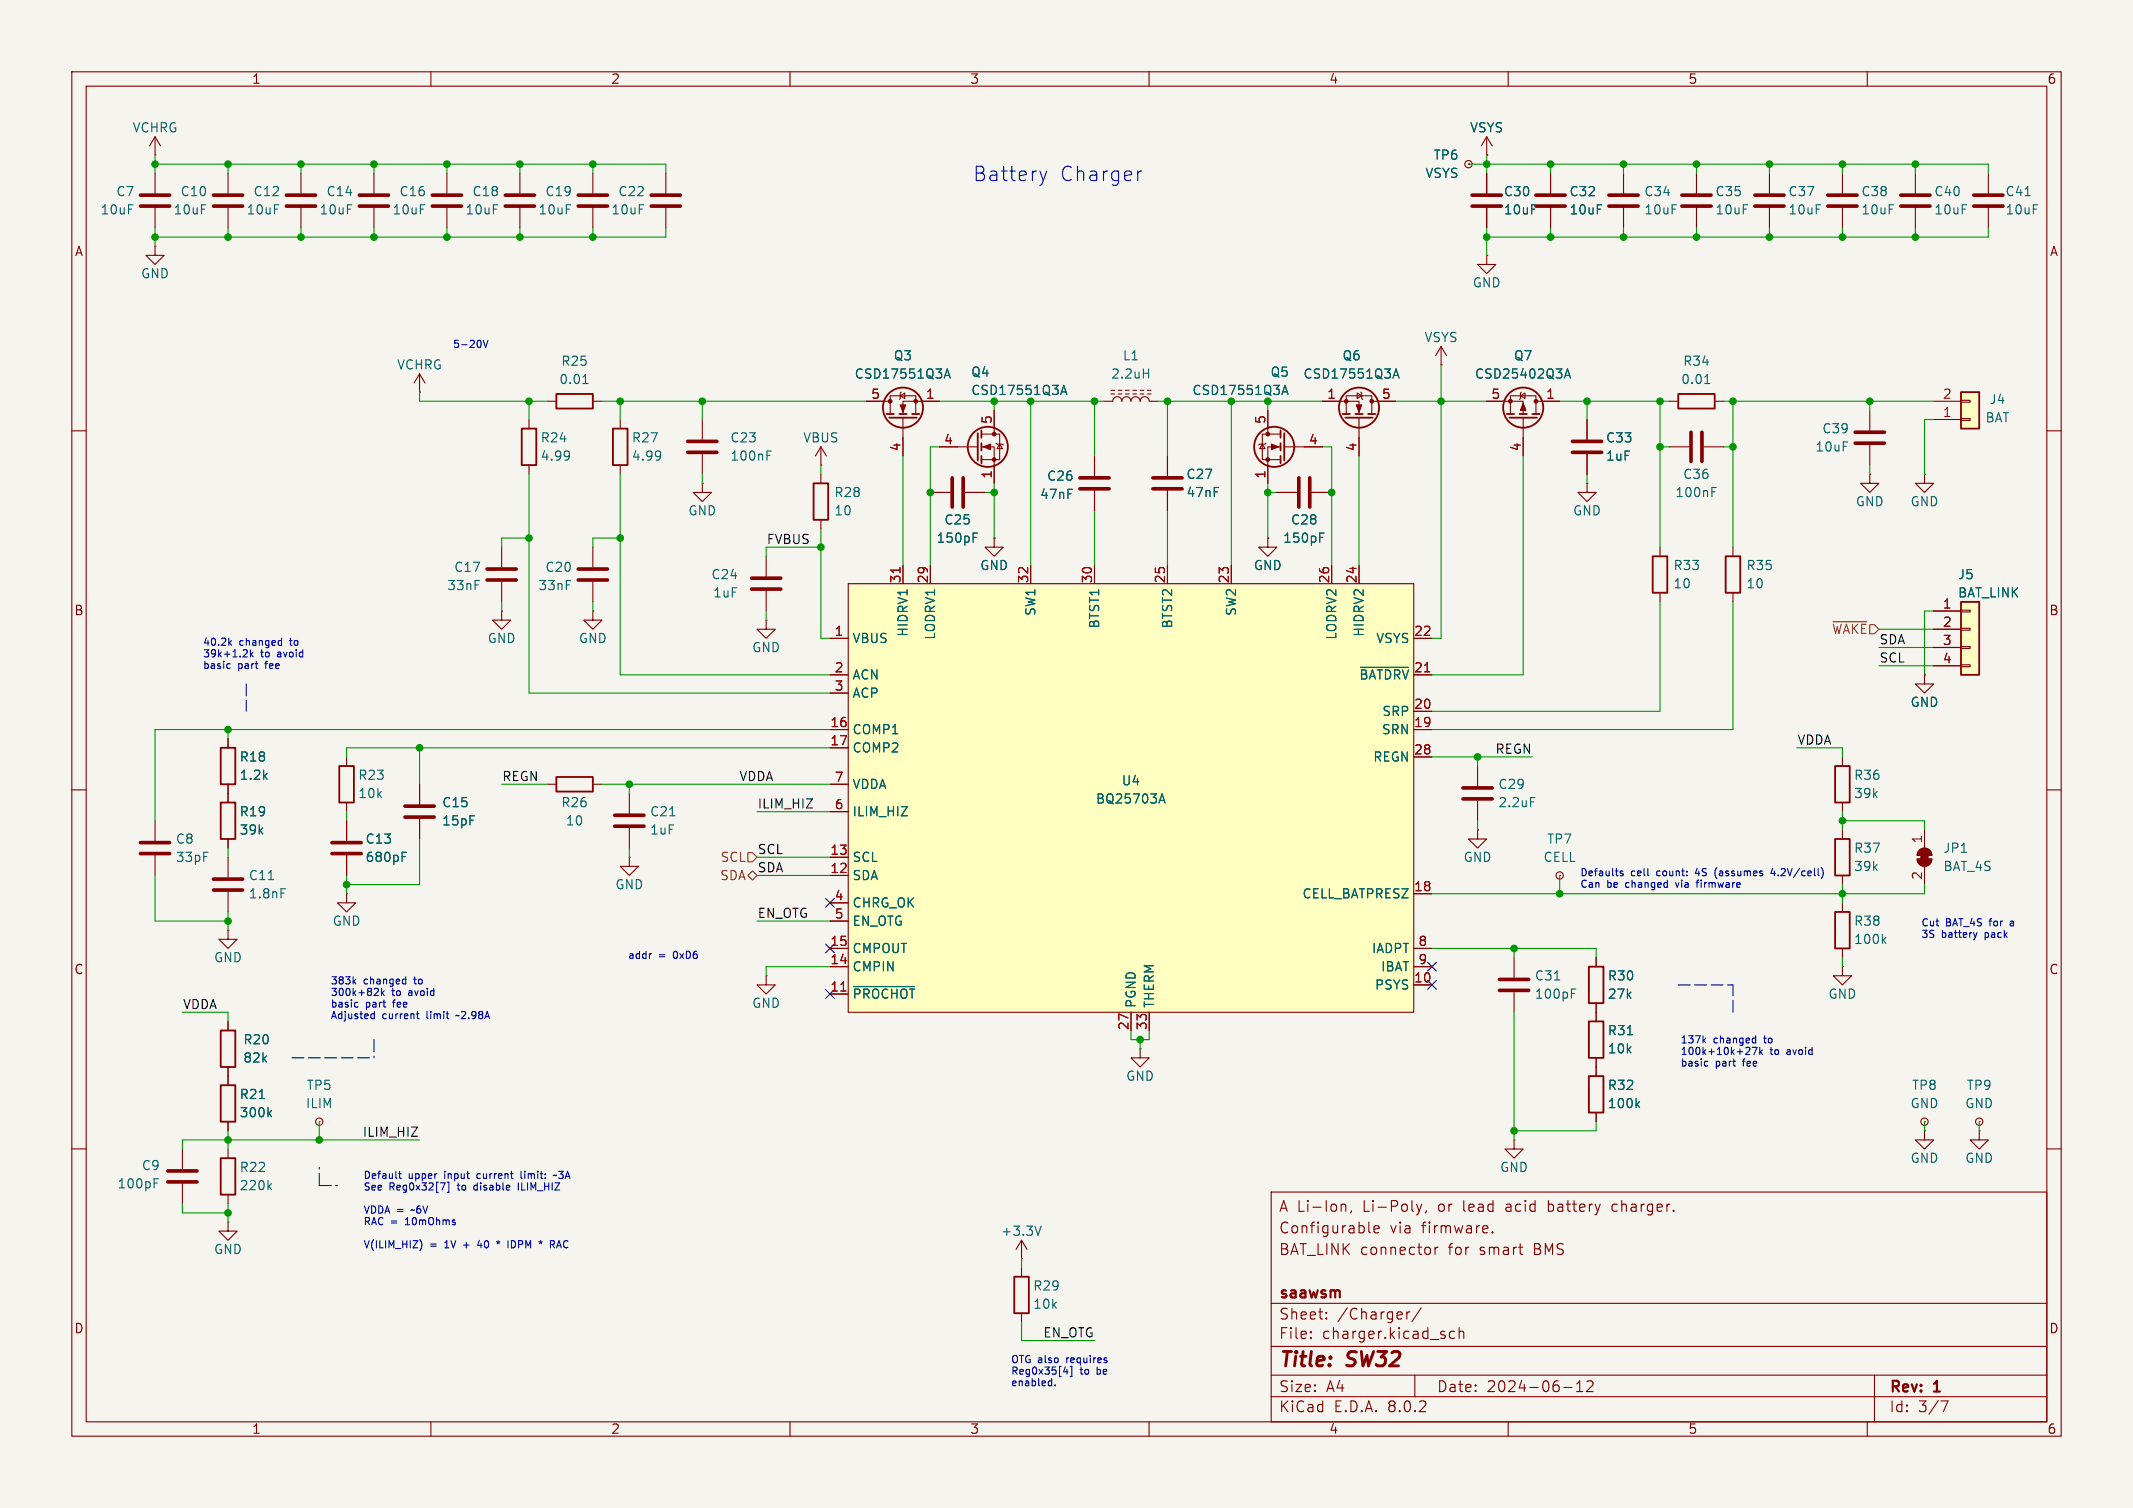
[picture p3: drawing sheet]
<svg xmlns="http://www.w3.org/2000/svg" width="297mm" height="210mm" viewBox="0 0 297 210" stroke-linecap="round" stroke-linejoin="round" font-family="sans-serif">
<path d="M0 0h297v210h-297z" fill="#f5f4ef" stroke="#f5f4ef" stroke-width=".14"/>
<g fill="none" stroke="#840000" stroke-width=".15">
<path d="M10 10h277v190h-277zM12 12h273v186h-273zM60 10v2M110 10v2M160 10v2M210 10v2M260 10v2M72.4 24.1v2.8M72.4 29v2.8M82.5 24.1v2.8M82.5 29v2.8M92.7 24.1v2.8"/>
<path d="M92.7 29v2.8M226.1 24.1v2.8M226.1 29v2.8M246.4 24.1v2.8M246.4 29v2.8M10 60h2M58.4 54.6h.1M58.4 52.1l-.7 1.2M58.4 52.1v2.5M58.4 52.1l.8 1.2M73.7 58.4v1.3M76.2 55.9h1.3"/>
<path d="M82.5 55.9h1.3M138.4 57.2v3.3M153.7 55.9h1.2a.64 .64 0 0 1 .7-.7 .64 .64 0 0 1 .6 .7 .64 .64 0 0 1 .6-.7 .64 .64 0 0 1 .7 .7 .64 .64 0 0 1 .6-.7 .64 .64 0 0 1 .6 .7 .64 .64 0 0 1 .7-.7 .64 .64 0 0 1 .6 .7h1.3M154.7 54.9h.5M154.7 54.4h.5M155.7 54.9h.5M155.7 54.4h.5M156.7 54.9h.5M156.7 54.4h.5M157.7 54.9h.5M157.7 54.4h.5M158.7 54.9h.6"/>
<path d="M158.7 54.4h.6M159.8 54.9h.5M159.8 54.4h.5M285 60h2M69.8 76.2v2.8M73.7 64.8v1.2M106.7 77.5v2.8M114.3 64.8h.1M114.3 62.2l-.8 1.3M114.3 62.2v2.6M114.3 66v1.3M114.3 72.4v1.3"/>
<path d="M114.3 62.2l.8 1.3M129.5 68.6h2.8M130.8 62.2h5.3M134.4 68.6h2.8M136.7 62.2h1.7v5.1M136.7 60.5h2.5v3.5h-2.5M138.4 74.9v1.3h1.3l-1.3 1.3-1.2-1.3h1.2M138.4 74.9h.1M138.7 61.7l.1 .1h.8l.1 .2M139.2 61.8l.4 .7h-.8zM152.4 63.5v2.8M152.4 68.3v2.8"/>
<path d="M162.6 63.5v2.8M162.6 68.3v2.8M176.5 74.9v1.3h1.3l-1.3 1.3-1.2-1.3h1.2M176.5 74.9h.1M177.8 68.6h2.8M182.6 68.6h2.8M69.8 85.1v1.3h1.3l-1.3 1.2-1.2-1.2h1.2M69.8 85.1h.1M69.8 81v2.8M106.7 82.3v2.8M10 110h2M87.6 119.4v1.3h1.3l-1.3 1.2-1.2-1.2h1.2"/>
<path d="M87.6 119.4h.1M285 110h2M210.8 133.4v2.7M210.8 138.2v2.8M222.2 133.4v1.2M222.2 139.7v2.5M10 160h2M222.2 147.3v2.6M222.2 154.9v1.3M275.6 156.2h.1M285 160h2M177 166h108v32h-108z"/>
<path d="M186.8 167.8l.2-.1 .3 .1 .1 .9M188.2 168.6l-.2 .3M190.6 170.2v1.3l.2 .2M191.3 171.2l.7-.1v-.3l-.5-.1-.2 .2 .1 .7 .1 .1 .5-.1M197.2 167.7l.4 1M197.6 168.7l-.1 .4-.3 .1M198 167.7l-.4 1M198.6 168.6l-.1 .3M199.8 173.7v1M200.2 173.7l-.2 .1-.2 .2M207.1 170.8l.1 .3-.7 .1M207.8 171.6h.1l-.1 .1"/>
<path d="M207.8 171.6h-.1l.1 .1M207.8 171.6v.1M224.5 167.8v.2v.6M60 198v2M110 198v2M160 198v2M177 194.5h108M177 191.5h108M177 187.5h108M177 181.5h108M182.5 186.3h.1l-.1 .1M182.5 186.3v.1"/>
<path d="M182.5 185.5v.1M182.5 185.5h.1l-.1 .1M184.7 183.6v.1M184.7 183.6h-.1l.1 .1M184.7 182.8v.1M184.7 182.8h-.1l.1 .1M195.9 182.7v1M196.3 182.7l-.3 .1-.1 .2M197 191.5v3M197.9 182.1l-1.3 2M202.5 185.5l-.4-.1-.3 .3v.4l.2 .2 .1 .1 .4-.1M203.2 185.5a.37 .37 0 0 1 .6 .1v.8"/>
<path d="M203.2 184.9v1.5M210 198v2M217.7 193.2h1.2M219.5 193.8h.9M219.5 192.7l.5-.4v1.5M221 192.4l.2-.1 .5 .1a.41 .41 0 0 1 0 .5l-.8 .9h.9M260 198v2M261 191.5v6.5M270.2 195.1h1l-.6 1.5"/>
<circle cx="275.6" cy="156.2" r=".51"/>
</g>
<g fill="none" stroke="#840000" stroke-width=".25">
<path d="M72.6 59.7h2.1v5.1h-2.1zM77.5 54.9h5v2h-5zM136.7 59.9v1.1M113.3 67.3h2v5.1h-2zM136.1 60.3v3.8M136.7 61.7v1M136.7 63.5v1M221.2 134.6h2.1v5.1h-2.1zM221.2 149.9h2.1v5h-2.1zM221.2 142.2h2.1v5.1h-2.1z"/>
<circle cx="137.5" cy="62.2" r="2.79"/>
</g>
<g fill="none" stroke="#006464" stroke-width=".15">
<path d="M81.2 53.4h.7M81.4 52.3l.1-.2v1.3M147.7 54.9l.4-1.2 .4 1.2M147.8 54.6h.6M159.2 52h.7M159.9 51.4v1.2M79.2 62.9a1.07 1.07 0 0 1-.1 1.1M79.3 63.4l-.1 .1M135.5 74.8h.4M135.5 74.2h.6M183.8 74.8h.4M183.8 74.2h.6"/>
<path d="M216.4 136.5h.8M218.8 138.3h.4M218.8 137.7h.6M226.6 144.1h.7M227.9 153.8l.4 .4M228.3 153.4l-.5 .5"/>
</g>
<g fill="none" stroke="#840000" stroke-width=".51">
<path d="M70.4 28.7h4M70.4 27.2h4M80.5 28.7h4.1M80.5 27.2h4.1M90.7 28.7h4M90.7 27.2h4M224 28.7h4.1M224 27.2h4.1M244.3 28.7h4.1M244.3 27.2h4.1M67.8 79.2h4.1M132.6 66.5v4.1"/>
<path d="M134.1 66.5v4.1M150.4 66.5h4M150.4 68.1h4M160.5 66.5h4.1M160.5 68.1h4.1M180.8 66.5v4.1M182.4 66.5v4.1M67.8 80.8h4.1M104.6 82h4.1M104.6 80.5h4.1M208.8 137.9h4.1M208.8 136.4h4.1"/>
</g>
<g fill="#840000" stroke="#840000" stroke-width=".15">
<path d="M136.9 62.2l1-.4v.8z"/>
<circle cx="138.4" cy="64" r=".25"/>
<circle cx="138.4" cy="60.5" r=".25"/>
</g>
<path d="M273 54.6h2.6v5.1h-2.6z" fill="#ffffc2"/>
<path d="M256.5 24.1v2.8M256.5 29v2.8M232.4 55.9h1.3M238.8 55.9h1.2M269.2 58.4h3.8M269.2 55.9h3.8M273 55.8h1.3v.2h-1.3zM273 58.3h1.3v.2h-1.3zM82.5 76.2v2.8M82.5 81v2.8" fill="none" stroke="#840000" stroke-width=".15"/>
<path d="M233.7 54.9h5.1v2h-5.1zM273 54.6h2.6v5.1h-2.6z" fill="none" stroke="#840000" stroke-width=".25"/>
<path d="M254.5 28.7h4.1M254.5 27.2h4.1M80.5 79.2h4.1M80.5 80.8h4.1" fill="none" stroke="#840000" stroke-width=".51"/>
<path d="M237.4 53.4h.7M237.6 52.3l.1-.2v1.3" fill="none" stroke="#006464" stroke-width=".15"/>
<path d="M118.1 81.3h78.7v59.7h-78.7z" fill="#ffffc2"/>
<g fill="none" stroke="#840000" stroke-width=".15">
<path d="M236.2 24.1v2.8M236.2 29v2.8M266.7 24.1v2.8M266.7 29v2.8M276.9 24.1v2.8M276.9 29v2.8M260.3 57.2v2.7M125.7 78.7v2.6M129.5 78.7v2.6M143.5 78.7v2.6M152.4 78.7v2.6M162.6 78.7v2.6"/>
<path d="M171.4 78.7v2.6M185.4 78.7v2.6M189.2 78.7v2.6M221 67.3v1.3h1.2l-1.2 1.3-1.3-1.3h1.3M221 67.3h.1M231.1 76.2v1.3M241.3 76.2v1.3M260.3 66v1.3h1.3l-1.3 1.3-1.2-1.3h1.2M260.3 66h.1M260.3 62v2.8M268 66v1.3h1.2l-1.2 1.3-1.3-1.3h1.3M268 66h.1"/>
<path d="M115.6 88.9h2.5M115.6 94h2.5M115.6 96.5h2.5M118.1 81.3h78.7v59.7h-78.7zM196.8 88.9h2.6M196.8 94h2.6M196.8 99.1h2.6M231.1 82.6v1.2M241.3 82.6v1.2M115.6 119.4h2.5M115.6 101.6h2.5M115.6 104.1h2.5"/>
<path d="M115.6 113h2.5M115.6 109.2h2.5M196.8 101.6h2.6M196.8 105.4h2.6M205.7 115.6v1.2h1.3l-1.3 1.3-1.2-1.3h1.2M205.7 115.6h.1M205.7 106.7v2.8M205.7 111.5v2.8M106.7 135.9v1.3h1.2l-1.2 1.2-1.3-1.2h1.3M106.7 135.9h.1M115.6 138.4h2.5M115.6 121.9h2.5"/>
<path d="M115.6 134.6h2.5M115.6 132.1h2.5M115.6 125.7h2.5M115.6 128.3h2.5M196.8 137.2h2.6M196.8 134.6h2.6M196.8 132.1h2.6M196.8 124.5h2.6M217.2 121.9h.1M157.5 141v2.5M158.7 146.1v1.2h1.3l-1.3 1.3-1.2-1.3h1.2M158.7 146.1h.1"/>
<path d="M160 141v2.5"/>
<circle cx="217.2" cy="121.9" r=".51"/>
</g>
<path d="M282 27.2h.7M189.4 92.9h6.7M161.4 111.8l.4-1.2 .4 1.2M161.5 111.5h.6M213.1 111.1h.6M118.8 137.4h8.6" fill="none" stroke="#006464" stroke-width=".15"/>
<path d="M125.3 79v.8M117.1 138h.7" fill="none" stroke="#a90000" stroke-width=".15"/>
<path d="M234.2 28.7h4.1M234.2 27.2h4.1M264.7 28.7h4M264.7 27.2h4M274.8 28.7h4.1M274.8 27.2h4.1M258.3 61.7h4.1M258.3 60.2h4.1M203.7 111.3h4.1M203.7 109.7h4.1" fill="none" stroke="#840000" stroke-width=".51"/>
<path d="M230.1 77.5h2.1v5.1h-2.1zM240.3 77.5h2v5.1h-2z" fill="none" stroke="#840000" stroke-width=".25"/>
<path d="M273 83.8h2.6v10.2h-2.6z" fill="#ffffc2"/>
<g fill="none" stroke="#840000" stroke-width=".15">
<path d="M21.6 19.1v2.5M21.6 19.1l-.8 1.2M21.6 19.1l.8 1.2M207 19.1v2.5M207 19.1l-.8 1.2M207 19.1l.8 1.2M21.6 34.3v1.3h1.3l-1.3 1.2-1.3-1.2h1.3M21.6 34.3h.1M21.6 21.6h.1M21.6 24.1v2.8M21.6 29v2.8M31.7 24.1v2.8"/>
<path d="M31.7 29v2.8M41.9 24.1v2.8M41.9 29v2.8M52.1 24.1v2.8M52.1 29v2.8M62.2 24.1v2.8M62.2 29v2.8M204.5 22.9h.1M207 35.6v1.2h1.3l-1.3 1.3-1.3-1.3h1.3M207 35.6h.1M207 21.6h.1M207 24.1v2.8"/>
<path d="M207 29v2.8M215.9 24.1v2.8M215.9 29v2.8M86.4 58.4v1.3M97.8 58.4v2.8M120.6 55.9h3.4M124 57.7v-2.6h3.5v2.6M125.3 55.1l.7-.4v.8zM125.5 54.6l-.2 .1v.8l-.1 .1M125.7 58.2v5.3M130.8 55.9h-5.1v1.8M138.4 57.2v2.5"/>
<path d="M176.5 57.2v3.3M184.1 55.9h5.1v1.8M187.5 57.7v-2.6h3.5v2.6M189 54.7l.6 .4-.6 .4zM189.2 58.2v5.3M189.5 54.6l.1 .1v.8l.1 .1M191 55.9h3.3M200.7 50.8h.1M200.7 48.3l-.8 1.2M200.7 48.3v2.5M200.7 48.3l.7 1.2M207 55.9h5.1v1.8"/>
<path d="M210.3 57.7v-2.6h3.6v2.6M211.7 55.1l.6-.4v.8zM211.8 54.6l-.1 .1v.8l-.1 .1M212.1 58.2v5.3M213.9 55.9h3.3M221 58.4v2.8M86.4 64.8v1.2M97.8 67.3v1.3h1.3l-1.3 1.3-1.3-1.3h1.3M97.8 67.3h.1M97.8 63.2v2.8M125.7 78.7v2.6M129.5 68.6h2.8"/>
<path d="M129.5 78.7v2.6M130.8 62.2h2.5M134.4 68.6h2.8M138.4 74.9h.1M138.4 64.8v2.5M143.5 78.7v2.6M152.4 63.5v2.8M152.4 68.3v2.8M152.4 78.7v2.6M162.6 63.5v2.8M162.6 68.3v2.8M162.6 78.7v2.6"/>
<path d="M171.4 78.7v2.6M175.8 61.8l.3 .7h-.7zM176.3 61.7l-.2 .1h-.7l-.1 .2M176.5 74.9h.1M177.8 68.6h2.8M178.3 62.2h-1.8v5.1M178.3 60.5h-2.5v3.5h2.5M178.8 62.2h5.3M182.6 68.6h2.8M185.4 78.7v2.6M189.2 78.7v2.6M221 63.2v2.8"/>
<path d="M232.4 62.2h2.8M237.2 62.2h2.8M82.5 85.1v1.3h1.3l-1.3 1.2-1.2-1.2h1.2M82.5 85.1h.1M106.7 86.4v1.2h1.2l-1.2 1.3-1.3-1.3h1.3M106.7 86.4h.1M115.6 88.9h2.5M115.6 94h2.5M115.6 96.5h2.5M196.8 88.9h2.6M196.8 94h2.6M196.8 99.1h2.6"/>
<path d="M268 94v1.3h1.2l-1.2 1.2-1.3-1.2h1.3M268 94h.1M269.2 85.1h3.8M269.2 87.6h3.8M269.2 90.2h3.8M269.2 92.7h3.8M273 92.6h1.3v.2h-1.3zM273 90h1.3v.3h-1.3zM273 87.5h1.3v.3h-1.3zM273 85h1.3v.2h-1.3zM21.6 114.3v2.8M21.6 119.1v2.8"/>
<path d="M31.7 102.9v1.2M31.7 109.2v2.6M31.7 116.8v1.3M31.7 119.4v2.8M48.3 105.4v1.3M48.3 111.8v1.2M48.3 114.3v2.8M48.3 119.1v2.8M58.4 109.2v2.8M58.4 114v2.8M76.2 109.2h1.3M82.5 109.2h1.3"/>
<path d="M87.6 110.5v2.8M87.6 115.3v2.8M115.6 109.2h2.5M115.6 119.4h2.5M115.6 101.6h2.5M115.6 104.1h2.5M115.6 113h2.5M196.8 101.6h2.6M196.8 105.4h2.6M256.5 105.4v1.3M256.5 111.8v1.2M256.5 115.6v1.2"/>
<path d="M267 119.6h2a1.02 1.02 0 0 1-1 1 1.02 1.02 0 0 1-1-1zM267.2 118.4a1.02 1.02 0 0 1 1.2-.2 1.02 1.02 0 0 1 .6 .9h-2v-.4zM268 115.6v2.5M31.7 129.5v1.3h1.3l-1.3 1.3-1.2-1.3h1.2M31.7 129.5h.1M31.7 124.2v2.8M48.3 124.5v1.2h1.2l-1.2 1.3-1.3-1.3h1.3M48.3 124.5h.1M115.6 138.4h2.5M115.6 121.9h2.5M115.6 134.6h2.5M115.6 132.1h2.5"/>
<path d="M115.6 125.7h2.5M115.6 128.3h2.5M196.8 137.2h2.6M196.8 134.6h2.6M196.8 132.1h2.6M196.8 124.5h2.6M222.2 133.4v1.2M222.2 139.7v2.5M256.5 134.6v1.3h1.3l-1.3 1.3-1.2-1.3h1.2M256.5 134.6h.1M256.5 121.9v1.3M256.5 125.7v1.3"/>
<path d="M256.5 132.1v1.3M268 120.7v2.5M31.7 142.2v1.3M31.7 148.6v2.5M31.7 156.2v1.3M44.4 156.2h.1M157.5 141v2.5M160 141v2.5M210.8 158.8v1.2h1.3l-1.3 1.3-1.3-1.3h1.3M210.8 158.8h.1M222.2 147.3v2.6M222.2 154.9v1.3"/>
<path d="M268 156.2h.1M268 157.5v1.3h1.2l-1.2 1.2-1.3-1.2h1.3M268 157.5h.1M275.6 157.5v1.3h1.3l-1.3 1.2-1.3-1.2h1.3M275.6 157.5h.1M25.4 160v2.8M25.4 164.8v2.8M31.7 170.2v1.3h1.3l-1.3 1.2-1.2-1.2h1.2M31.7 170.2h.1M31.7 160v1.3M31.7 166.4v1.2M142.2 175.3h.1"/>
<path d="M142.2 172.7v2.6M142.2 176.5v1.3M142.2 172.7l-.7 1.3M142.2 172.7l.8 1.3M142.2 182.9v1.3"/>
<circle cx="204.5" cy="22.9" r=".51"/>
<circle cx="44.5" cy="156.2" r=".51"/>
<circle cx="268" cy="156.2" r=".51"/>
</g>
<g fill="none" stroke="#840000" stroke-width=".25">
<path d="M85.3 59.7h2.1v5.1h-2.1zM123.4 57.7h1.1M123.8 58.2h3.8M125.2 57.7h1M127 57.7h1M178.3 59.9v1.1M186.9 57.7h1.1M187.3 58.2h3.8M188.7 57.7h1M190.5 57.7h1M209.8 57.7h1M210.2 58.2h3.8"/>
<path d="M211.6 57.7h1M213.4 57.7h1M178.3 61.7v1M178.3 63.5v1M178.8 60.3v3.8M273 83.8h2.6v10.2h-2.6zM30.7 104.1h2.1v5.1h-2.1zM30.7 111.8h2.1v5h-2.1zM47.2 106.7h2.1v5.1h-2.1zM77.5 108.2h5v2h-5zM255.5 106.7h2.1v5.1h-2.1zM255.5 116.8h2.1v5.1h-2.1z"/>
<path d="M255.5 127h2.1v5.1h-2.1zM30.7 151.1h2.1v5.1h-2.1zM30.7 143.5h2.1v5.1h-2.1zM30.7 161.3h2.1v5.1h-2.1zM141.2 177.8h2.1v5.1h-2.1z"/>
<circle cx="125.7" cy="56.8" r="2.79"/>
<circle cx="189.2" cy="56.8" r="2.79"/>
<circle cx="212.1" cy="56.8" r="2.79"/>
<circle cx="177.4" cy="62.2" r="2.79"/>
</g>
<g fill="none" stroke="#840000" stroke-width=".51">
<path d="M19.6 28.7h4M19.6 27.2h4M29.7 28.7h4.1M29.7 27.2h4.1M39.9 28.7h4M39.9 27.2h4M50 28.7h4.1M50 27.2h4.1M60.2 28.7h4.1M60.2 27.2h4.1M205 28.7h4M205 27.2h4"/>
<path d="M213.9 28.7h4M213.9 27.2h4M95.8 63h4M95.8 61.5h4M218.9 63h4.1M218.9 61.5h4.1M235.5 60.2v4.1M237 60.2v4.1M19.6 118.9h4M19.6 117.3h4M46.2 118.9h4.1M46.2 117.3h4.1"/>
<path d="M56.4 113.8h4.1M56.4 112.3h4.1M85.6 115.1h4.1M85.6 113.5h4.1M29.7 124h4.1M29.7 122.4h4.1M23.4 164.6h4M23.4 163.1h4"/>
</g>
<g fill="none" stroke="#006464" stroke-width=".15">
<path d="M131.5 52.6l.4-1.2 .4 1.2M131.6 52.3h.6M147.7 54.9l.4-1.2 .4 1.2M147.8 54.6h.6M178.5 54.9l.4-1.2 .4 1.2M178.6 54.6h.6M194 52.6l.4-1.2 .4 1.2M194.1 52.3h.6M217.8 52.6l.5-1.2 .4 1.2M218 52.3h.6M91.9 62.9a1.07 1.07 0 0 1-.1 1.1M92 63.4l-.1 .1"/>
<path d="M106.8 63.4h.4M106.8 62.8h.6M135.5 74.8h.4M135.5 74.2h.6M183.8 74.8h.4M183.8 74.2h.6M238.4 68.5h.4M238.4 67.9h.6M189.4 92.9h6.7M56 119.3h.4M56 118.7h.6M93.3 113.6h.7"/>
<path d="M161.4 111.8l.4-1.2 .4 1.2M161.5 111.5h.6M37.4 122.5h.7M39.1 123.8h.6M118.8 137.4h8.6M262.2 130.9l.4 .5M262.6 130.5l-.5 .5M36.1 153h.7M37.4 155l.4 .5M37.8 154.7l-.5 .5M226.6 144.1h.7M227.9 153.8l.4 .4"/>
<path d="M228.3 153.4l-.5 .5M21.5 164.8h.4M21.5 164.2h.6M37.4 165.2l.4 .5M37.8 164.8l-.5 .5M145 170.8l-.5 1.2"/>
</g>
<g fill="#840000" stroke="#840000" stroke-width=".15">
<path d="M125.3 56.4h.8l-.4 1z"/>
<path d="M267.5 118.9h1v1h-1z"/>
<path d="M267.2 118.4a1.02 1.02 0 0 1 1.2-.2 1.02 1.02 0 0 1 .6 .9h-2v-.4z"/>
<path d="M267 119.6h2a1.02 1.02 0 0 1-1 1 1.02 1.02 0 0 1-1-1z"/>
<path d="M212.1 56.1l.4 1.1h-.8z"/>
<path d="M188.8 56.4h.8l-.4 1z"/>
<path d="M177 61.8l1.1 .4-1.1 .4z"/>
<circle cx="127.5" cy="55.9" r=".25"/>
<circle cx="124" cy="55.9" r=".25"/>
<circle cx="210.3" cy="55.9" r=".25"/>
<circle cx="213.9" cy="55.9" r=".25"/>
<circle cx="187.5" cy="55.9" r=".25"/>
<circle cx="191" cy="55.9" r=".25"/>
<circle cx="176.5" cy="64" r=".25"/>
<circle cx="176.5" cy="60.5" r=".25"/>
</g>
<path d="M255.2 86.6h4.7M104.1 118.7h.7l.6 .7-.6 .6h-.7zM104.1 121.9l.7-.6 .6 .6-.6 .7z" fill="none" stroke="#725600" stroke-width=".15"/>
<g fill="none" stroke="#0000c2" stroke-width=".15">
<path d="M144.8 23.8l.5 1.4M145.3 25.2l-.2 .4M145.7 23.8l-.4 1.4M159 23.8l-.4 .1M67.3 47.4l.3 1 .3-1M31.8 92.4l.3 .1M32 89.5l.2 .4M32.1 93l-.3 .1M32.2 89.2l-.3 .4M34.4 90.8l-.6 .7h.6M34.9 90.5v1M35 91.1l.2 .4"/>
<path d="M35.2 90.8l-.3 .4M39.1 89.2l.1 .1M39.2 88.9v1M39.2 89.8l-.1 .1M49.3 136.6l.3 .4M49.6 136.4l-.4 .3M49.6 139.6h.2M52.7 137.9l-.6 .7h.6M53.1 137.6v1M53.2 138.3l.3 .3M53.5 138l-.4 .4M56.4 136.4h.1"/>
<path d="M56.5 136v1M56.5 137h-.1M90.6 132.8h.1M226 121.3h-.3l-.1 .1v.2l.4 .1v.2h-.4M233.3 122.9l.2 .7M236.2 122.9h.3M236.3 120.9l-.2 .7h.6M236.4 122.6l-.1 .1v.9M239.1 120.8a1.16 1.16 0 0 0-.1 1.5M246.8 120.9l-.2 .7h.6M247.1 121.3v.7M253.8 121.1l.1 .4-.1 .6"/>
<path d="M275.3 129.9l-.3 .6M279.9 128.6v.3M49.8 140.2h-.2M51.7 141.8h.4M51.7 141.2h.4M52.1 140.9v1M58 141.2h.4M58.1 140.9v.8l.3 .2M63.5 141.5l.1-.1 .2 .1M237.2 144.9l.3 .3M237.5 144.6l-.4 .4M237.5 147.8h.3"/>
<path d="M237.8 148.4l-.3 .1M243.7 146.1l-.7 .8h.7M244 145.9h.7l-.5 1M244.4 144.6h.1M244.5 144.2v1M244.5 145.2h-.1M245 145.9v1M245.1 146.5l.3 .4M245.4 146.2l-.4 .4M55.5 163.5h.4M55.6 163.1v.9l.3 .1M58.5 172.7a1.18 1.18 0 0 1 0 1.4"/>
<path d="M61.3 164.7h.7l-.4 1M62.5 164.6v1.5h-.2M64.6 173.4h.7M66 165.2v.4M66.5 163.5l-.1 .1 .1 .5M66.7 172.7l-.2 .7h.6M69.1 172.9l.3 .1M69.4 172.8v.2M69.4 173l-.2 .2M69.4 173l.1 .2M69.6 172.9l-.2 .1M71.6 172.8h-.4v1l.4-.1"/>
<path d="M72.2 164.7v1M72.6 163.1v.9l.1 .1M77.5 163.6l-.5 .1M77.5 173.8l.3-1 .4 1M77.6 173.5h.5M146.4 192v1M146.4 192.9l-.1 .1M146.9 192.9v.1M147.8 190.3h-.3v1.4M148.3 190.3l-.2 .7h.6M148.6 190.7v.7M149.2 190.3v1.4h-.2"/>
</g>
<path d="M34.3 95.3v3.8M233.7 137.2h7.6M40.6 147.3h11.5M52.1 144.8v2.5M241.3 141v-3.8M44.4 165.1h2.6M44.4 165.1v-2.5" fill="none" stroke="#0000c2" stroke-width=".15" stroke-dasharray="1.7 .6"/>
<g fill="none" stroke="#009600" stroke-width=".15">
<path d="M21.6 22.9h71.1v1.2M21.6 21.6v2.5M21.6 31.8v2.5M31.7 22.9v1.2M31.7 31.8v1.2M41.9 22.9v1.2M41.9 31.8v1.2M52.1 22.9v1.2M52.1 31.8v1.2M62.2 22.9v1.2M62.2 31.8v1.2M72.4 22.9v1.2"/>
<path d="M72.4 31.8v1.2M82.5 22.9v1.2M82.5 31.8v1.2M92.7 31.8v1.2h-71.1M204.5 22.9h72.4v1.2M207 21.6v2.5M207 31.8v3.8M215.9 22.9v1.2M215.9 31.8v1.2M226.1 22.9v1.2M226.1 31.8v1.2M236.2 22.9v1.2"/>
<path d="M236.2 31.8v1.2M246.4 22.9v1.2M246.4 31.8v1.2M256.5 22.9v1.2M256.5 31.8v1.2M266.7 22.9v1.2M266.7 31.8v1.2M276.9 31.8v1.2h-69.9M58.4 54.6v1.3h17.8M73.7 55.9v2.5M83.8 55.9h36.8M86.4 55.9v2.5"/>
<path d="M97.8 55.9v2.5M130.8 55.9h22.9M138.4 55.9v1.3M143.5 55.9v22.8M152.4 55.9v7.6M161.3 55.9h22.8M162.6 55.9v7.6M171.4 55.9v22.8M176.5 55.9v1.3M194.3 55.9h12.7M200.7 50.8v38.1h-1.3M217.2 55.9h15.2"/>
<path d="M221 55.9v2.5M231.1 55.9v20.3M240 55.9h29.2M241.3 55.9v20.3M260.3 55.9v1.3M269.2 58.4h-1.2v7.6M73.7 66v30.5h41.9M73.7 74.9h-3.9v1.3M86.4 66v28h29.2M86.4 74.9h-3.9v1.3M97.8 66v1.3M114.3 76.2h-7.6v1.3"/>
<path d="M114.3 64.8v1.2M114.3 73.7v15.2h1.3M125.7 63.5v15.2M130.8 62.2h-1.3v16.5M137.2 68.6h1.2M138.4 67.3v7.6M152.4 71.1v7.6M162.6 71.1v7.6M176.5 68.6h1.3M176.5 67.3v7.6M184.1 62.2h1.3v16.5M189.2 63.5v15.2"/>
<path d="M212.1 63.5v30.5h-12.7M221 66v1.3M231.1 62.2h1.3M240 62.2h1.3M260.3 64.8v1.2M69.8 83.8v1.3M82.5 83.8v1.3M106.7 85.1v1.3M231.1 83.8v15.3h-31.7M241.3 83.8v17.8h-41.9M261.6 87.6h7.6M261.6 90.2h7.6"/>
<path d="M261.6 92.7h7.6M269.2 85.1h-1.2v8.9M31.7 101.6v1.3M31.7 118.1v1.3M48.3 113v1.3M58.4 104.1v5.1M58.4 116.8v6.4h-10.1M69.8 109.2h6.4M83.8 109.2h31.8M87.6 109.2v1.3M87.6 118.1v1.3M105.4 113h10.2"/>
<path d="M105.4 119.4h10.2M115.6 101.6h-94v12.7M115.6 104.1h-67.3v1.3M199.4 105.4h14M205.7 105.4v1.3M205.7 114.3v1.3M250.2 104.1h6.3v1.3M256.5 113v2.6M256.5 114.3h11.5v1.3M21.6 121.9v6.4h10.1M31.7 127v2.5M48.3 121.9v2.6"/>
<path d="M105.4 121.9h10.2M105.4 128.3h10.2M115.6 134.6h-8.9v1.3M199.4 132.1h22.8v1.3M210.8 132.1v1.3M217.2 121.9v2.6M256.5 123.2v2.5M256.5 133.4v1.2M268 123.2v1.3h-68.6M25.4 141h6.3v1.2M31.7 157.5v2.5M44.4 156.2v2.6"/>
<path d="M58.4 158.8h-33v1.2M157.5 143.5v1.3h2.5v-1.3M158.7 144.8v1.3M210.8 141v17.8M222.2 156.2v1.3h-11.4M268 156.2v1.3M275.6 156.2v1.3M25.4 167.6v1.3h6.3M31.7 167.6v2.6M142.2 175.3v1.2M142.2 184.2v2.5h10.2"/>
</g>
<path d="M115 125.1l1.2 1.2M115 137.8l1.2 1.2M115 131.5l1.2 1.2M116.2 125.1l-1.2 1.2M116.2 137.8l-1.2 1.2M116.2 131.5l-1.2 1.2M198.8 136.6l1.2 1.2M198.8 134l1.2 1.2M200 136.6l-1.2 1.2M200 134l-1.2 1.2" fill="none" stroke="#000084" stroke-width=".15"/>
<path d="M125.3 79v.8M117.1 138h.7" fill="none" stroke="#a90000" stroke-width=".15"/>
<g fill="#009600" stroke="#009600" stroke-width=".15">
<circle cx="129.5" cy="68.6" r=".46"/>
<circle cx="87.6" cy="109.2" r=".46"/>
<circle cx="114.3" cy="76.2" r=".46"/>
<circle cx="41.9" cy="33" r=".46"/>
<circle cx="31.7" cy="33" r=".46"/>
<circle cx="21.6" cy="22.9" r=".46"/>
<circle cx="31.7" cy="22.9" r=".46"/>
<circle cx="62.2" cy="22.9" r=".46"/>
<circle cx="72.4" cy="22.9" r=".46"/>
<circle cx="21.6" cy="33" r=".46"/>
<circle cx="52.1" cy="33" r=".46"/>
<circle cx="52.1" cy="22.9" r=".46"/>
<circle cx="41.9" cy="22.9" r=".46"/>
<circle cx="58.4" cy="104.1" r=".46"/>
<circle cx="31.7" cy="101.6" r=".46"/>
<circle cx="62.2" cy="33" r=".46"/>
<circle cx="72.4" cy="33" r=".46"/>
<circle cx="82.5" cy="33" r=".46"/>
<circle cx="86.4" cy="55.9" r=".46"/>
<circle cx="73.7" cy="55.9" r=".46"/>
<circle cx="86.4" cy="74.9" r=".46"/>
<circle cx="73.7" cy="74.9" r=".46"/>
<circle cx="31.7" cy="158.8" r=".46"/>
<circle cx="44.4" cy="158.8" r=".46"/>
<circle cx="31.7" cy="168.9" r=".46"/>
<circle cx="31.7" cy="128.3" r=".46"/>
<circle cx="48.3" cy="123.2" r=".46"/>
<circle cx="82.5" cy="22.9" r=".46"/>
<circle cx="152.4" cy="55.9" r=".46"/>
<circle cx="143.5" cy="55.9" r=".46"/>
<circle cx="138.4" cy="55.9" r=".46"/>
<circle cx="97.8" cy="55.9" r=".46"/>
<circle cx="138.4" cy="68.6" r=".46"/>
<circle cx="231.1" cy="55.9" r=".46"/>
<circle cx="226.1" cy="33" r=".46"/>
<circle cx="221" cy="55.9" r=".46"/>
<circle cx="226.1" cy="22.9" r=".46"/>
<circle cx="236.2" cy="22.9" r=".46"/>
<circle cx="236.2" cy="33" r=".46"/>
<circle cx="256.5" cy="22.9" r=".46"/>
<circle cx="256.5" cy="33" r=".46"/>
<circle cx="266.7" cy="33" r=".46"/>
<circle cx="241.3" cy="55.9" r=".46"/>
<circle cx="246.4" cy="33" r=".46"/>
<circle cx="266.7" cy="22.9" r=".46"/>
<circle cx="246.4" cy="22.9" r=".46"/>
<circle cx="241.3" cy="62.2" r=".46"/>
<circle cx="205.7" cy="105.4" r=".46"/>
<circle cx="260.3" cy="55.9" r=".46"/>
<circle cx="200.7" cy="55.9" r=".46"/>
<circle cx="231.1" cy="62.2" r=".46"/>
<circle cx="207" cy="33" r=".46"/>
<circle cx="215.9" cy="22.9" r=".46"/>
<circle cx="176.5" cy="55.9" r=".46"/>
<circle cx="171.4" cy="55.9" r=".46"/>
<circle cx="162.6" cy="55.9" r=".46"/>
<circle cx="207" cy="22.9" r=".46"/>
<circle cx="215.9" cy="33" r=".46"/>
<circle cx="256.5" cy="114.3" r=".46"/>
<circle cx="210.8" cy="157.5" r=".46"/>
<circle cx="256.5" cy="124.5" r=".46"/>
<circle cx="217.2" cy="124.5" r=".46"/>
<circle cx="185.4" cy="68.6" r=".46"/>
<circle cx="176.5" cy="68.6" r=".46"/>
<circle cx="158.7" cy="144.8" r=".46"/>
<circle cx="210.8" cy="132.1" r=".46"/>
</g>
<g font-size="2.8" fill="#0000c2">
<text x="135.4" y="25.4">Battery</text>
<text x="147.6" y="25.4">Charger</text>
</g>
<g font-size="2.8" fill="#840000">
<text x="178" y="190.9">Title:</text>
<text x="187.7" y="190.9">SW32</text>
</g>
<g font-size="2.1" fill="#840000">
<text x="178" y="172">Configurable</text>
<text x="178" y="169">A Li-Ion,</text>
<text x="189.8" y="169">Li-Poly,</text>
<text x="193.5" y="172">via</text>
<text x="198" y="172">firmware.</text>
<text x="200.4" y="169">or</text>
<text x="204" y="169">lead</text>
<text x="210.1" y="169">acid</text>
<text x="216.1" y="169">battery</text>
<text x="225.2" y="169">charger.</text>
<text x="178" y="175">BAT_LINK</text>
<text x="189.4" y="175">connector</text>
<text x="201.7" y="175">for</text>
<text x="206.2" y="175">smart</text>
<text x="213.8" y="175">BMS</text>
<text x="178" y="184">Sheet:</text>
<text x="178" y="181.2">saawsm</text>
<text x="186.2" y="184">/Charger/</text>
<text x="178" y="186.7">File:</text>
<text x="184.1" y="186.7">charger.kicad_sch</text>
<text x="178" y="196.9">KiCad</text>
<text x="178" y="194.1">Size:</text>
<text x="184.7" y="194.1">A4</text>
<text x="185.7" y="196.9">E.D.A.</text>
<text x="193.3" y="196.9">8.0.2</text>
<text x="200" y="194.1">Date:</text>
<text x="207" y="194.1">2024-06-12</text>
<text x="263" y="194.3">Rev:</text>
<text x="263" y="196.9">Id:</text>
<text x="267.1" y="196.9">3/7</text>
<text x="269.4" y="194.3">1</text>
</g>
<g font-size="1.8" fill="#840000">
<text x="35" y="11.9">1</text>
<text x="85" y="11.9">2</text>
<text x="135" y="11.9">3</text>
<text x="185" y="11.9">4</text>
<text x="235" y="11.9">5</text>
<text x="285" y="11.9">6</text>
<text x="10.3" y="35.9">A</text>
<text x="285.3" y="35.9">A</text>
<text x="10.3" y="85.9">B</text>
<text x="285.3" y="85.9">B</text>
<text x="10.3" y="135.9">C</text>
<text x="285.3" y="135.9">C</text>
<text x="10.3" y="185.9">D</text>
<text x="285.3" y="185.9">D</text>
<text x="35" y="199.9">1</text>
<text x="85" y="199.9">2</text>
<text x="135" y="199.9">3</text>
<text x="185" y="199.9">4</text>
<text x="235" y="199.9">5</text>
<text x="285" y="199.9">6</text>
</g>
<g font-size="1.8" fill="#006464">
<text x="18.4" y="18.6">VCHRG</text>
<text x="199.5" y="22.5">TP6</text>
<text x="204.6" y="18.6">VSYS</text>
<text x="16.1" y="27.5">C7</text>
<text x="25.1" y="27.5">C10</text>
<text x="35.2" y="27.5">C12</text>
<text x="45.4" y="27.5">C14</text>
<text x="55.5" y="27.5">C16</text>
<text x="65.7" y="27.5">C18</text>
<text x="75.9" y="27.5">C19</text>
<text x="86" y="27.5">C22</text>
<text x="198.4" y="25">VSYS</text>
<text x="209.3" y="27.5">C30</text>
<text x="218.4" y="27.5">C32</text>
<text x="228.9" y="27.5">C34</text>
<text x="238.8" y="27.5">C35</text>
<text x="248.9" y="27.5">C37</text>
<text x="259.1" y="27.5">C38</text>
<text x="269.3" y="27.5">C40</text>
<text x="279.2" y="27.5">C41</text>
<text x="13.9" y="30.1">10uF</text>
<text x="24.1" y="30.1">10uF</text>
<text x="34.2" y="30.1">10uF</text>
<text x="44.4" y="30.1">10uF</text>
<text x="54.6" y="30.1">10uF</text>
<text x="64.7" y="30.1">10uF</text>
<text x="74.9" y="30.1">10uF</text>
<text x="85" y="30.1">10uF</text>
<text x="209.3" y="30.1">10uF</text>
<text x="218.4" y="30.1">10uF</text>
<text x="228.9" y="30.1">10uF</text>
<text x="238.8" y="30.1">10uF</text>
<text x="248.9" y="30.1">10uF</text>
<text x="259.1" y="30.1">10uF</text>
<text x="269.3" y="30.1">10uF</text>
<text x="279.2" y="30.1">10uF</text>
<text x="19.6" y="39">GND</text>
<text x="205" y="40.2">GND</text>
<text x="198.3" y="47.9">VSYS</text>
<text x="55.2" y="51.7">VCHRG</text>
<text x="77.8" y="53.7">0.01</text>
<text x="78.1" y="51.2">R25</text>
<text x="118.9" y="52.9">CSD17551Q3A</text>
<text x="124.4" y="50.4">Q3</text>
<text x="135.1" y="52.7">Q4</text>
<text x="154.6" y="52.9">2.2uH</text>
<text x="156.3" y="50.4">L1</text>
<text x="176.8" y="52.7">Q5</text>
<text x="181.4" y="52.9">CSD17551Q3A</text>
<text x="186.8" y="50.4">Q6</text>
<text x="205.3" y="52.9">CSD25402Q3A</text>
<text x="210.7" y="50.4">Q7</text>
<text x="234" y="53.7">0.01</text>
<text x="234.3" y="51.2">R34</text>
<text x="135.1" y="55.2">CSD17551Q3A</text>
<text x="165.9" y="55.2">CSD17551Q3A</text>
<text x="276.4" y="59">BAT</text>
<text x="276.9" y="56.5">J4</text>
<text x="75.2" y="64.4">4.99</text>
<text x="75.2" y="61.8">R24</text>
<text x="87.9" y="64.4">4.99</text>
<text x="87.9" y="61.8">R27</text>
<text x="101.6" y="64.4">100nF</text>
<text x="101.6" y="61.8">C23</text>
<text x="111.7" y="61.8">VBUS</text>
<text x="223.5" y="64.4">1uF</text>
<text x="223.5" y="61.8">C33</text>
<text x="252.7" y="63.1">10uF</text>
<text x="253.7" y="60.6">C39</text>
<text x="95.8" y="72">GND</text>
<text x="116.1" y="69.4">R28</text>
<text x="116.1" y="72">10</text>
<text x="144.7" y="69.7">47nF</text>
<text x="145.7" y="67.2">C26</text>
<text x="165.1" y="66.9">C27</text>
<text x="165.1" y="69.4">47nF</text>
<text x="218.9" y="72">GND</text>
<text x="233.2" y="69.4">100nF</text>
<text x="234.3" y="66.9">C36</text>
<text x="258.3" y="70.7">GND</text>
<text x="265.9" y="70.7">GND</text>
<text x="130.3" y="75.8">150pF</text>
<text x="131.4" y="73.3">C25</text>
<text x="178.6" y="75.8">150pF</text>
<text x="179.7" y="73.3">C28</text>
<text x="62.2" y="82.4">33nF</text>
<text x="63.2" y="79.9">C17</text>
<text x="74.9" y="82.4">33nF</text>
<text x="75.9" y="79.9">C20</text>
<text x="99" y="80.9">C24</text>
<text x="99.2" y="83.4">1uF</text>
<text x="136.4" y="79.6">GND</text>
<text x="174.5" y="79.6">GND</text>
<text x="232.9" y="79.6">R33</text>
<text x="232.9" y="82.1">10</text>
<text x="243.1" y="79.6">R35</text>
<text x="243.1" y="82.1">10</text>
<text x="272.6" y="80.9">J5</text>
<text x="272.6" y="83.4">BAT_LINK</text>
<text x="67.8" y="89.8">GND</text>
<text x="80.5" y="89.8">GND</text>
<text x="118.6" y="89.8">VBUS</text>
<text x="126.6" y="88.8" transform="rotate(-90 126.6 88.8)">HIDRV1</text>
<text x="130.4" y="89.2" transform="rotate(-90 130.4 89.2)">LODRV1</text>
<text x="144.4" y="85.9" transform="rotate(-90 144.4 85.9)">SW1</text>
<text x="153.3" y="87.6" transform="rotate(-90 153.3 87.6)">BTST1</text>
<text x="163.4" y="87.6" transform="rotate(-90 163.4 87.6)">BTST2</text>
<text x="172.3" y="85.9" transform="rotate(-90 172.3 85.9)">SW2</text>
<text x="186.3" y="89.2" transform="rotate(-90 186.3 89.2)">LODRV2</text>
<text x="190.1" y="88.8" transform="rotate(-90 190.1 88.8)">HIDRV2</text>
<text x="191.5" y="89.8">VSYS</text>
<text x="104.6" y="91">GND</text>
<text x="118.6" y="94.8">ACN</text>
<text x="118.6" y="97.4">ACP</text>
<text x="192.4" y="99.9">SRP</text>
<text x="265.9" y="98.7">GND</text>
<text x="33.3" y="106.3">R18</text>
<text x="118.6" y="102.5">COMP1</text>
<text x="118.6" y="105">COMP2</text>
<text x="191.1" y="106.3">REGN</text>
<text x="192.3" y="102.5">SRN</text>
<text x="33.3" y="108.8">1.2k</text>
<text x="33.3" y="113.9">R19</text>
<text x="49.8" y="111.4">10k</text>
<text x="49.8" y="108.8">R23</text>
<text x="61.5" y="112.6">C15</text>
<text x="78.1" y="112.6">R26</text>
<text x="90.4" y="113.9">C21</text>
<text x="118.6" y="113.9">ILIM_HIZ</text>
<text x="118.6" y="110.1">VDDA</text>
<text x="152.5" y="112.1">BQ25703A</text>
<text x="156.1" y="109.6">U4</text>
<text x="208.5" y="110.1">C29</text>
<text x="208.5" y="112.6">2.2uF</text>
<text x="258.1" y="108.8">R36</text>
<text x="258.1" y="111.4">39k</text>
<text x="24.4" y="117.7">C8</text>
<text x="33.3" y="116.4">39k</text>
<text x="50.8" y="117.7">C13</text>
<text x="61.5" y="115.2">15pF</text>
<text x="78.7" y="115.2">10</text>
<text x="90.4" y="116.4">1uF</text>
<text x="215.3" y="117.7">TP7</text>
<text x="258.1" y="119">R37</text>
<text x="270.5" y="119">JP1</text>
<text x="24.4" y="120.2">33pF</text>
<text x="34.6" y="122.8">C11</text>
<text x="34.6" y="125.3">1.8nF</text>
<text x="50.8" y="120.2">680pF</text>
<text x="85.6" y="124.1">GND</text>
<text x="118.6" y="122.8">SDA</text>
<text x="118.6" y="120.2">SCL</text>
<text x="181.3" y="125.3">CELL_BATPRESZ</text>
<text x="203.7" y="120.2">GND</text>
<text x="214.8" y="120.2">CELL</text>
<text x="258.1" y="121.5">39k</text>
<text x="270.5" y="121.5">BAT_4S</text>
<text x="46.2" y="129.1">GND</text>
<text x="118.6" y="126.6">CHRG_OK</text>
<text x="118.6" y="129.1">EN_OTG</text>
<text x="258.1" y="129.1">R38</text>
<text x="258.1" y="131.7">100k</text>
<text x="29.7" y="134.2">GND</text>
<text x="118.6" y="135.5">CMPIN</text>
<text x="118.6" y="132.9">CMPOUT</text>
<text x="190.9" y="132.9">IADPT</text>
<text x="192.2" y="135.5">IBAT</text>
<text x="213.6" y="136.8">C31</text>
<text x="223.8" y="136.8">R30</text>
<text x="104.6" y="140.6">GND</text>
<text x="118.6" y="139.3">~{PROCHOT}</text>
<text x="158.3" y="140.5" transform="rotate(-90 158.3 140.5)">PGND</text>
<text x="160.9" y="140.5" transform="rotate(-90 160.9 140.5)">THERM</text>
<text x="191.4" y="138">PSYS</text>
<text x="213.6" y="139.3">100pF</text>
<text x="223.8" y="139.3">27k</text>
<text x="254.5" y="139.3">GND</text>
<text x="33.8" y="148.2">82k</text>
<text x="33.8" y="145.6">R20</text>
<text x="223.8" y="146.9">10k</text>
<text x="223.8" y="144.4">R31</text>
<text x="33.3" y="153.3">R21</text>
<text x="33.3" y="155.8">300k</text>
<text x="42.5" y="154.5">ILIM</text>
<text x="42.6" y="152">TP5</text>
<text x="156.7" y="150.7">GND</text>
<text x="223.8" y="152">R32</text>
<text x="223.8" y="154.5">100k</text>
<text x="265.9" y="154.5">GND</text>
<text x="266.1" y="152">TP8</text>
<text x="273.6" y="154.5">GND</text>
<text x="273.8" y="152">TP9</text>
<text x="16.3" y="165.7">100pF</text>
<text x="19.7" y="163.2">C9</text>
<text x="33.3" y="163.4">R22</text>
<text x="33.3" y="166">220k</text>
<text x="208.8" y="163.4">GND</text>
<text x="265.9" y="162.2">GND</text>
<text x="273.6" y="162.2">GND</text>
<text x="139.3" y="172.3">+3.3V</text>
<text x="29.7" y="174.9">GND</text>
<text x="143.8" y="179.9">R29</text>
<text x="143.8" y="182.5">10k</text>
</g>
<g font-size="1.8" fill="#a90000">
<text x="121.2" y="55.6">5</text>
<text x="128.8" y="55.6">1</text>
<text x="138.2" y="59.1" transform="rotate(-90 138.2 59.1)">5</text>
<text x="176.3" y="59.1" transform="rotate(-90 176.3 59.1)">5</text>
<text x="184.7" y="55.6">1</text>
<text x="192.3" y="55.6">5</text>
<text x="207.6" y="55.6">5</text>
<text x="215.2" y="55.6">1</text>
<text x="270.4" y="58.2">1</text>
<text x="270.4" y="55.6">2</text>
<text x="125.5" y="62.9" transform="rotate(-90 125.5 62.9)">4</text>
<text x="131.4" y="62">4</text>
<text x="182.2" y="62">4</text>
<text x="189" y="62.9" transform="rotate(-90 189 62.9)">4</text>
<text x="211.8" y="62.9" transform="rotate(-90 211.8 62.9)">4</text>
<text x="138.2" y="66.7" transform="rotate(-90 138.2 66.7)">1</text>
<text x="176.3" y="66.7" transform="rotate(-90 176.3 66.7)">1</text>
<text x="125.5" y="81.3" transform="rotate(-90 125.5 81.3)">31</text>
<text x="129.3" y="81.3" transform="rotate(-90 129.3 81.3)">29</text>
<text x="143.3" y="81.3" transform="rotate(-90 143.3 81.3)">32</text>
<text x="152.1" y="81.3" transform="rotate(-90 152.1 81.3)">30</text>
<text x="162.3" y="81.3" transform="rotate(-90 162.3 81.3)">25</text>
<text x="171.2" y="81.3" transform="rotate(-90 171.2 81.3)">23</text>
<text x="185.2" y="81.3" transform="rotate(-90 185.2 81.3)">26</text>
<text x="189" y="81.3" transform="rotate(-90 189 81.3)">24</text>
<text x="116.1" y="88.6">1</text>
<text x="196.8" y="88.6">22</text>
<text x="270.4" y="84.8">1</text>
<text x="270.4" y="87.4">2</text>
<text x="270.4" y="89.9">3</text>
<text x="116.1" y="93.7">2</text>
<text x="189.2" y="94.8">~{BATDRV}</text>
<text x="196.8" y="93.7">21</text>
<text x="270.4" y="92.5">4</text>
<text x="115.5" y="101.3">16</text>
<text x="116.1" y="96.3">3</text>
<text x="196.8" y="101.3">19</text>
<text x="196.8" y="98.8">20</text>
<text x="115.5" y="103.9">17</text>
<text x="196.8" y="105.2">28</text>
<text x="116.1" y="112.8">6</text>
<text x="116.1" y="109">7</text>
<text x="115.5" y="119.1">13</text>
<text x="267.7" y="117.5" transform="rotate(-90 267.7 117.5)">1</text>
<text x="115.5" y="121.7">12</text>
<text x="116.1" y="125.5">4</text>
<text x="196.8" y="124.2">18</text>
<text x="267.7" y="122.6" transform="rotate(-90 267.7 122.6)">2</text>
<text x="115.5" y="131.8">15</text>
<text x="116.1" y="128">5</text>
<text x="197.4" y="131.8">8</text>
<text x="115.5" y="134.4">14</text>
<text x="196.8" y="136.9">10</text>
<text x="197.4" y="134.4">9</text>
<text x="115.5" y="138.2">11</text>
<text x="157.2" y="143.6" transform="rotate(-90 157.2 143.6)">27</text>
<text x="159.8" y="143.6" transform="rotate(-90 159.8 143.6)">33</text>
</g>
<g font-size="1.8" fill="#0f0f0f">
<text x="106.7" y="75.9">FVBUS</text>
<text x="261.6" y="89.8">SDA</text>
<text x="261.6" y="92.4">SCL</text>
<text x="208.1" y="105.1">REGN</text>
<text x="250.2" y="103.8">VDDA</text>
<text x="69.8" y="108.9">REGN</text>
<text x="102.9" y="108.9">VDDA</text>
<text x="105.4" y="112.7">ILIM_HIZ</text>
<text x="105.4" y="119">SCL</text>
<text x="105.4" y="121.6">SDA</text>
<text x="105.4" y="127.9">EN_OTG</text>
<text x="25.4" y="140.6">VDDA</text>
<text x="50.4" y="158.4">ILIM_HIZ</text>
<text x="145.2" y="186.3">EN_OTG</text>
</g>
<g font-size="1.8" fill="#725600">
<text x="255" y="88.5">~{WAKE}</text>
<text x="100.2" y="122.8">SDA</text>
<text x="100.2" y="120.2">SCL</text>
</g>
<g font-size="1.4" fill="#0000c2">
<text x="63" y="48.5">5-20V</text>
<text x="28.2" y="90">40.2k</text>
<text x="28.2" y="91.6">39k+1.2k</text>
<text x="28.2" y="93.2">basic</text>
<text x="33.2" y="93.2">part</text>
<text x="33.4" y="90">changed</text>
<text x="36.4" y="91.6">to</text>
<text x="37.2" y="93.2">fee</text>
<text x="38.9" y="91.6">avoid</text>
<text x="40.6" y="90">to</text>
<text x="220" y="122.1">Defaults</text>
<text x="220" y="123.7">Can</text>
<text x="223.8" y="123.7">be</text>
<text x="226.6" y="123.7">changed</text>
<text x="227.1" y="122.1">cell</text>
<text x="230.9" y="122.1">count:</text>
<text x="233.8" y="123.7">via</text>
<text x="236.5" y="122.1">4S</text>
<text x="237" y="123.7">firmware</text>
<text x="239.5" y="122.1">(assumes</text>
<text x="247.6" y="122.1">4.2V/cell)</text>
<text x="267.5" y="129.2">Cut</text>
<text x="267.5" y="130.8">3S</text>
<text x="270.4" y="130.8">battery</text>
<text x="271" y="129.2">BAT_4S</text>
<text x="276.6" y="130.8">pack</text>
<text x="277.3" y="129.2">for</text>
<text x="280.4" y="129.2">a</text>
<text x="46" y="137.2">383k</text>
<text x="50.7" y="137.2">changed</text>
<text x="57.9" y="137.2">to</text>
<text x="87.4" y="133.6">addr</text>
<text x="91.7" y="133.6">=</text>
<text x="94" y="133.6">0xD6</text>
<text x="46" y="138.8">300k+82k</text>
<text x="46" y="140.4">basic</text>
<text x="46" y="142">Adjusted</text>
<text x="50.9" y="140.4">part</text>
<text x="53.3" y="142">current</text>
<text x="54.6" y="138.8">to</text>
<text x="55" y="140.4">fee</text>
<text x="57.1" y="138.8">avoid</text>
<text x="59.6" y="142">limit</text>
<text x="64" y="142">~2.98A</text>
<text x="233.9" y="145.4">137k</text>
<text x="233.9" y="147">100k+10k+27k</text>
<text x="233.9" y="148.6">basic</text>
<text x="238.6" y="145.4">changed</text>
<text x="238.9" y="148.6">part</text>
<text x="242.9" y="148.6">fee</text>
<text x="245.9" y="145.4">to</text>
<text x="246.5" y="147">to</text>
<text x="249" y="147">avoid</text>
<text x="50.5" y="164.2">Default</text>
<text x="50.5" y="165.9">See</text>
<text x="54.2" y="165.9">Reg0x32[7]</text>
<text x="56.9" y="164.2">upper</text>
<text x="62.1" y="164.2">input</text>
<text x="64" y="165.9">to</text>
<text x="66.5" y="165.9">disable</text>
<text x="66.9" y="164.2">current</text>
<text x="72.9" y="165.9">ILIM_HIZ</text>
<text x="73.2" y="164.2">limit:</text>
<text x="78.1" y="164.2">~3A</text>
<text x="50.5" y="169.1">VDDA =</text>
<text x="50.5" y="170.7">RAC =</text>
<text x="50.5" y="173.9">V(ILIM_HIZ)</text>
<text x="56.7" y="170.7">10mOhms</text>
<text x="57.5" y="169.1">~6V</text>
<text x="59.9" y="173.9">=</text>
<text x="62.2" y="173.9">1V</text>
<text x="65" y="173.9">+</text>
<text x="67.2" y="173.9">40</text>
<text x="70.2" y="173.9">*</text>
<text x="71.9" y="173.9">IDPM</text>
<text x="76.6" y="173.9">*</text>
<text x="78.4" y="173.9">RAC</text>
<text x="140.7" y="190.2">OTG also</text>
<text x="140.7" y="191.8">Reg0x35[4]</text>
<text x="148.7" y="190.2">requires</text>
<text x="150.4" y="191.8">to</text>
<text x="152.9" y="191.8">be</text>
<text x="140.7" y="193.4">enabled.</text>
</g>
</svg>
